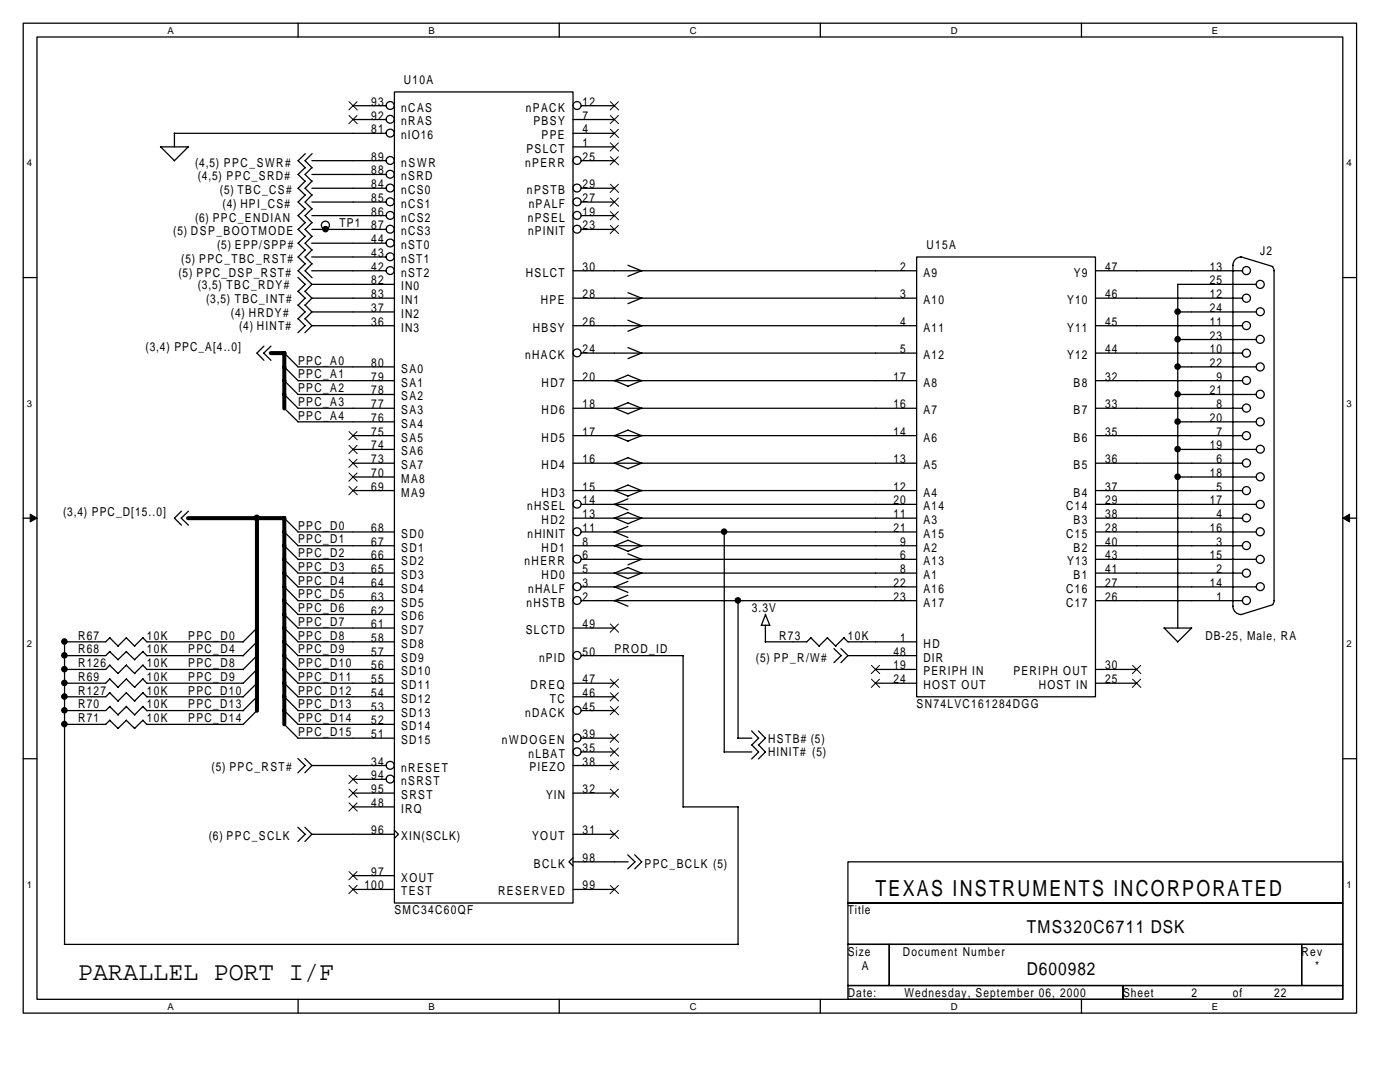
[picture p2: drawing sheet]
<svg xmlns="http://www.w3.org/2000/svg" width="279mm" height="216mm" viewBox="0 0 279 216" stroke-linecap="round" stroke-linejoin="round" font-family="sans-serif">
<path d="M4.6 4.6h266.1v197.6h-266.1zM7.4 7.4h260.6v192h-260.6z" fill="none" stroke="#000" stroke-width=".25"/>
<g fill="#fff">
<path d="M33.4 4.9h1.3v2.2h-1.3z"/>
<path d="M33.4 199.7h1.3v2.2h-1.3z"/>
</g>
<path d="M59.5 4.6v2.8M59.5 199.4v2.8" fill="none" stroke="#000" stroke-width=".25"/>
<g fill="#fff">
<path d="M85.5 4.9h1.3v2.2h-1.3z"/>
<path d="M85.5 199.7h1.3v2.2h-1.3z"/>
</g>
<path d="M111.6 4.6v2.8M111.6 199.4v2.8" fill="none" stroke="#000" stroke-width=".25"/>
<g fill="#fff">
<path d="M137.6 4.9h1.4v2.2h-1.4z"/>
<path d="M137.6 199.7h1.4v2.2h-1.4z"/>
</g>
<path d="M163.7 4.6v2.8M163.7 199.4v2.8" fill="none" stroke="#000" stroke-width=".25"/>
<g fill="#fff">
<path d="M189.8 4.9h1.3v2.2h-1.3z"/>
<path d="M189.8 199.7h1.3v2.2h-1.3z"/>
</g>
<path d="M215.8 4.6v2.8M215.8 199.4v2.8" fill="none" stroke="#000" stroke-width=".25"/>
<g fill="#fff">
<path d="M241.9 4.9h1.3v2.2h-1.3z"/>
<path d="M241.9 199.7h1.3v2.2h-1.3z"/>
<path d="M5.3 31.4h1.1v2.2h-1.1z"/>
<path d="M268.7 31.4h1.1v2.2h-1.1z"/>
<path d="M5.3 79.4h1.1v2.2h-1.1z"/>
<path d="M268.7 79.4h1.1v2.2h-1.1z"/>
</g>
<path d="M4.6 55.4h2.8M268 55.4h2.7" fill="none" stroke="#000" stroke-width=".25"/>
<g fill="#fff">
<path d="M5.3 127.4h1.1v2.2h-1.1z"/>
<path d="M268.7 127.4h1.1v2.2h-1.1z"/>
</g>
<path d="M4.6 103.4h2.8M268 103.4h2.7" fill="none" stroke="#000" stroke-width=".25"/>
<g fill="#000" stroke="#000" stroke-width=".2">
<path d="M6 102.6l1.4 .8-1.4 .8z" fill-rule="evenodd"/>
<path d="M268 103.4l1.3-.8v1.6z" fill-rule="evenodd"/>
</g>
<g fill="#fff">
<path d="M5.3 175.4h1.1v2.2h-1.1z"/>
<path d="M268.7 175.4h1.1v2.2h-1.1z"/>
</g>
<g fill="none" stroke="#000" stroke-width=".25">
<path d="M78.7 18.3h35.7v161.9h-35.7zM32 29.3l2.8 2.8M32.1 29.3h5.5M34.8 26.6h42.3M34.8 26.6v2.7M37.6 29.3l-2.8 2.8M60.9 30.7l-1.4 1.4 1.4 1.4M60.9 33.4l-1.4 1.4 1.4 1.4M60.9 38.9l-1.4 1.4 1.4 1.4M60.9 36.1l-1.4 1.5 1.4 1.4M62.2 32.1h14.9M62.2 34.8h14.9"/>
<path d="M62.2 37.6h14.9M62.3 30.7l-1.4 1.4 1.4 1.4M62.3 33.4l-1.4 1.4 1.4 1.4M62.3 38.9l-1.4 1.4 1.4 1.4M62.3 36.1l-1.4 1.5 1.4 1.4M70.5 21.1h6.6M70.5 23.8h6.6M114.4 29.3h8.2M114.4 23.8h8.2M114.4 26.6h8.2M116 21.1h6.6M116 32.1h6.6"/>
<path d="M116 37.6h6.6M59.5 58.1l1.4 1.4-1.4 1.4M59.5 55.3l1.4 1.4-1.4 1.5M60.8 58.1l1.4 1.4M60.8 55.3l1.4 1.4M60.9 47.1l-1.4 1.4 1.4 1.4M60.9 49.8l-1.4 1.5 1.4 1.4M60.9 52.6l-1.4 1.4 1.4 1.4M60.9 41.6l-1.4 1.4 1.4 1.5M60.9 44.4l-1.4 1.4 1.4 1.4M62.2 54h14.9M62.2 48.5h14.9"/>
<path d="M62.2 51.3h14.9M62.2 59.5l-1.4 1.4M62.2 56.7l-1.4 1.5M62.2 56.7h16.5M62.2 59.5h16.5M62.2 40.3h14.9M62.2 43h14.9M62.2 45.8h14.9M62.3 47.1l-1.4 1.4 1.4 1.4M62.3 49.8l-1.4 1.5 1.4 1.4M62.3 52.6l-1.4 1.4 1.4 1.4M62.3 41.6l-1.4 1.4 1.4 1.5"/>
<path d="M62.3 44.4l-1.4 1.4 1.4 1.4M65 45.8h.1M114.4 54h68.5M114.4 59.5h68.5M116 40.3h6.6M116 43h6.6M116 45.8h6.6M125.3 52.9l2.8 1.2M125.3 58.4l2.8 1.1M128.1 54l-2.8 1.1M128.1 59.5l-2.8 1.1M182.9 51.3h35.7v87.7h-35.7z"/>
<path d="M218.6 54h29.4M218.6 59.5h29.4M235 56.7h15.7M235 56.7v68.7M247.6 51.2l6.4 2M247.7 51.3a1.64 1.64 0 0 0-1.6 1.6v68.1M253.9 53.3l.4 .7M254.3 54v65.9l-.3 .7M52.7 69.1l-1.4 1.4 1.4 1.4M54.1 69.1l-1.5 1.4 1.5 1.4M56.7 70.4l2.8 2.8h19.2M56.7 73.2l2.8 2.8h19.2"/>
<path d="M56.7 75.9l2.8 2.8h19.2M56.7 78.7l2.8 2.8h19.2M59.5 60.8l1.4 1.4-1.4 1.4M59.5 63.6l1.4 1.4-1.4 1.4M60.8 60.8l1.4 1.4M60.8 63.6l1.4 1.4M62.2 62.2l-1.4 1.4M62.2 65l-1.4 1.4M62.2 62.2h16.5M62.2 65h16.5M114.4 65h68.5M114.4 76h68.5"/>
<path d="M116 70.5h66.9M122.6 76l2.7-1.1 2.8 1.1M122.6 75.9l2.7 1.2 2.8-1.2M125.3 63.9l2.8 1.1M125.3 69.4l2.8 1.1M128.1 65l-2.8 1.1M128.1 70.4l-2.8 1.2M218.6 65h29.4M218.6 70.5h29.4M218.6 76h29.4M235 62.2h15.7M235 67.7h15.7"/>
<path d="M235 73.2h15.7M235 78.7h15.7M56.7 81.4l2.8 2.8h19.2M70.5 86.9h8.2M70.5 89.7h8.2M70.5 92.4h8.2M70.5 95.2h8.2M70.5 97.9h8.2M114.4 81.5h68.5M114.4 86.9h68.5M114.4 92.4h68.5M114.4 97.9h68.5"/>
<path d="M122.6 81.5l2.7-1.1 2.8 1.1M122.6 81.4l2.7 1.2 2.8-1.2M122.6 87l2.7-1.2 2.8 1.2M122.6 86.9l2.7 1.1 2.8-1.1M122.6 92.5l2.7-1.2 2.8 1.2M122.6 92.4l2.7 1.1 2.8-1.1M122.6 97.9l2.7-1.1 2.8 1.1M122.6 97.8l2.7 1.2 2.8-1.2M125.3 99.5l-2.7 1.2M218.6 81.5h29.4M218.6 86.9h29.4M218.6 92.4h29.4"/>
<path d="M218.6 97.9h29.4M235 84.2h15.7M235 89.7h15.7M235 95.2h15.7M36.2 102l-1.4 1.4 1.4 1.4M37.6 102l-1.4 1.4 1.4 1.4M56.7 103.3l2.8 2.8h19.2M56.7 106.1l2.8 2.8h19.2M56.7 108.9l2.8 2.7h19.2M56.7 111.6l2.8 2.8h19.2M56.7 114.3l2.8 2.8h19.2M56.7 117.1l2.8 2.8h19.2"/>
<path d="M56.7 119.8l2.8 2.8h19.2M114.4 103.4h68.5M114.4 108.9h68.5M114.4 114.4h68.5M116 100.6h66.9M116 106.1h66.9M116 111.6h66.9M116 117.1h66.9M116 119.9h66.9M122.6 103.4l2.7-1.1 2.8 1.1M122.6 103.3l2.7 1.2 2.8-1.2M122.6 108.9l2.7-1.1 2.8 1.1"/>
<path d="M122.6 108.9l2.7 1.1 2.8-1.1M122.6 114.4l2.7-1.1 2.8 1.1M122.6 114.3l2.7 1.2 2.8-1.2M122.6 100.6l2.7 1.1M122.6 106.1l2.7 1.1M122.6 117.1l2.7 1.1M122.6 119.8l2.7 1.2M125.3 105l-2.7 1.2M125.3 110.5l2.8 1.1M125.3 116l-2.7 1.2M125.3 118.8l-2.7 1.1M128.1 111.6l-2.8 1.1"/>
<path d="M144.5 106.1v44M147.3 119.9v27.4M218.6 100.6h32.1M218.6 103.4h29.4M218.6 106.1h32.1M218.6 108.9h29.4M218.6 111.6h32.1M218.6 114.4h29.4M218.6 117.1h32.1M218.6 119.9h29.4M12.9 128v60.4M21.9 132.7l1.7 1.7"/>
<path d="M21.9 127.3l1.7 1.7M21.9 135.5l1.7 1.7M21.9 130l1.7 1.7M21.9 138.2l1.7 1.7M21.9 132.7l-.8 .9h-8.3M21.9 127.2l-.8 .9h-8.2M21.9 135.4l-.8 .9h-8.3M21.9 130l-.8 .8h-8.3M21.9 138.2l-.8 .8h-8.3M25.2 132.7l1.7 1.7M25.2 127.3l1.7 1.7M25.2 135.5l1.7 1.7"/>
<path d="M25.2 130l1.7 1.7M25.2 138.2l1.7 1.7M25.2 132.7l-1.6 1.7M25.2 127.2l-1.6 1.7M25.2 135.4l-1.6 1.7M25.2 130l-1.6 1.6M25.2 138.2l-1.6 1.7M28.5 132.7l.9 .9M28.5 127.3l.9 .8M28.5 135.5l.9 .9M28.5 130l.9 .9M28.5 138.2l.9 .9"/>
<path d="M28.5 132.7l-1.6 1.7M28.5 127.2l-1.6 1.7M28.5 135.4l-1.6 1.7M28.5 130l-1.6 1.6M28.5 138.2l-1.6 1.7M29.3 133.6h19.3M29.3 128.1h19.3M29.3 136.3h19.3M29.3 130.8h19.3M29.3 139h19.3M51.3 133.6l-2.8 2.8M51.3 128.1l-2.8 2.8"/>
<path d="M51.3 125.3l-2.8 2.8M51.3 139l-2.8 2.8M51.3 130.8l-2.8 2.8M51.3 136.3l-2.8 2.8M56.7 122.6l2.8 2.7h19.2M56.7 130.8l2.8 2.8h19.2M56.7 125.3l2.8 2.8h19.2M56.7 139l2.8 2.8h19.2M56.7 133.5l2.8 2.8h19.2M56.7 128l2.8 2.8h19.2M56.7 136.3l2.8 2.7h19.2M114.4 125.3h8.2"/>
<path d="M114.4 136.3h8.2M114.4 139h8.2M116 130.8h20.4M136.3 130.8v30.3M152.8 124.8v3.3M153.6 124.8h-1.7l.9-2.2 .8 2.2M161.8 127.3l1.7 1.7M161.9 127.2l-.9 .9h-8.3M165.1 127.3l1.7 1.7M165.2 127.2l-1.7 1.7M166.4 129.4l1.5 1.4-1.5 1.4M167.8 129.4l1.4 1.4"/>
<path d="M168.4 127.3l.9 .8M168.5 127.2l-1.7 1.7M169.2 130.8l-1.4 1.4M169.2 128.1h13.7M169.2 130.8h13.7M174.7 133.6h8.2M174.7 136.3h8.2M218.6 133.6h8.2M218.6 136.3h8.2M232.3 125.3l2.7 2.8M232.3 125.3h5.5M237.8 125.3l-2.8 2.8"/>
<path d="M246.1 121a1.64 1.64 0 0 0 1.6 1.6M254 120.7l-6.4 2M4.6 151.4h2.8M21.9 141l1.7 1.7M21.9 143.7l1.7 1.7M21.9 140.9l-.8 .9h-8.3M21.9 143.7l-.8 .8h-8.3M25.2 141l1.7 1.7M25.2 143.7l1.7 1.7M25.2 140.9l-1.6 1.7M25.2 143.7l-1.6 1.6M28.5 141l.9 .8"/>
<path d="M28.5 143.7l.9 .9M28.5 140.9l-1.6 1.7M28.5 143.7l-1.6 1.6M29.3 141.8h19.3M29.3 144.5h19.3M51.3 141.8l-2.8 2.8M56.7 141.7l2.8 2.8h19.2M56.7 144.5l2.8 2.8h19.2M59.5 151.4l1.4 1.4-1.4 1.4M60.8 151.4l1.4 1.4-1.4 1.4M62.2 152.8h14.9M70.5 155.5h6.6"/>
<path d="M70.5 158.3h8.2M114.4 158.3h8.2M114.4 152.8h8.2M116 141.8h6.6M116 147.3h6.6M116 150h6.6M144.5 150h5.5M147.2 147.3h2.8M150 148.6l1.4 1.4-1.4 1.4M150 145.9l1.4 1.4-1.4 1.4M151.4 145.9l1.4 1.4-1.4 1.4M151.4 148.6l1.4 1.4-1.4 1.4"/>
<path d="M268 151.4h2.7M59.5 165.1l1.4 1.4-1.4 1.4M60.8 165.1l1.4 1.4-1.4 1.4M62.2 166.5h16.5M70.5 161h8.2M70.5 174.7h8.2M70.5 177.5h8.2M78.7 165.7l.8 .8-.8 .8M114.4 171.2l-.8 .8 .8 .8M114.4 166.5h8.2M114.4 172h11M114.4 177.5h8.2"/>
<path d="M125.3 170.6l1.4 1.4-1.4 1.4M126.7 170.6l1.4 1.4-1.4 1.4M136.3 161h11M147.3 161v27.5M169.2 172h98.8v8.2h-98.8zM12.8 188.4h134.5M169.2 188.4h8.3v8.3h-8.3zM169.2 196.7h54.9v2.7h-54.9zM169.2 180.2h98.8v8.2h-98.8zM177.5 188.4h82.3v8.3h-82.3zM224.1 196.7h43.9v2.7h-43.9zM259.8 188.4h8.2v8.3h-8.2z"/>
<circle cx="77.9" cy="34.8" r=".8"/>
<circle cx="77.9" cy="21.1" r=".8"/>
<circle cx="77.9" cy="32" r=".8"/>
<circle cx="77.9" cy="26.6" r=".8"/>
<circle cx="77.9" cy="37.5" r=".8"/>
<circle cx="77.9" cy="23.8" r=".8"/>
<circle cx="115.2" cy="37.5" r=".8"/>
<circle cx="115.2" cy="21.1" r=".8"/>
<circle cx="115.2" cy="32" r=".8"/>
<circle cx="64.9" cy="44.9" r=".8"/>
<circle cx="77.9" cy="45.7" r=".8"/>
<circle cx="77.9" cy="48.5" r=".8"/>
<circle cx="77.9" cy="51.2" r=".8"/>
<circle cx="77.9" cy="40.3" r=".8"/>
<circle cx="77.9" cy="43" r=".8"/>
<circle cx="77.9" cy="54" r=".8"/>
<circle cx="115.2" cy="45.7" r=".8"/>
<circle cx="115.2" cy="40.3" r=".8"/>
<circle cx="115.2" cy="43" r=".8"/>
<circle cx="248.8" cy="59.5" r=".8"/>
<circle cx="248.8" cy="54" r=".8"/>
<circle cx="251.5" cy="56.7" r=".8"/>
<circle cx="115.2" cy="70.4" r=".8"/>
<circle cx="248.8" cy="65" r=".8"/>
<circle cx="248.8" cy="70.5" r=".8"/>
<circle cx="248.8" cy="75.9" r=".8"/>
<circle cx="251.5" cy="73.2" r=".8"/>
<circle cx="251.5" cy="67.7" r=".8"/>
<circle cx="251.5" cy="78.7" r=".8"/>
<circle cx="251.5" cy="62.2" r=".8"/>
<circle cx="248.8" cy="81.4" r=".8"/>
<circle cx="248.8" cy="97.9" r=".8"/>
<circle cx="248.8" cy="86.9" r=".8"/>
<circle cx="248.8" cy="92.4" r=".8"/>
<circle cx="251.5" cy="84.2" r=".8"/>
<circle cx="251.5" cy="95.1" r=".8"/>
<circle cx="251.5" cy="89.6" r=".8"/>
<circle cx="115.2" cy="100.6" r=".8"/>
<circle cx="115.2" cy="117.1" r=".8"/>
<circle cx="115.2" cy="111.6" r=".8"/>
<circle cx="115.2" cy="106.1" r=".8"/>
<circle cx="115.2" cy="119.8" r=".8"/>
<circle cx="248.8" cy="114.4" r=".8"/>
<circle cx="248.8" cy="119.8" r=".8"/>
<circle cx="248.8" cy="108.9" r=".8"/>
<circle cx="248.8" cy="103.4" r=".8"/>
<circle cx="251.5" cy="111.6" r=".8"/>
<circle cx="251.5" cy="100.6" r=".8"/>
<circle cx="251.5" cy="106.1" r=".8"/>
<circle cx="251.5" cy="117.1" r=".8"/>
<circle cx="115.2" cy="130.8" r=".8"/>
<circle cx="77.9" cy="155.5" r=".8"/>
<circle cx="77.9" cy="152.7" r=".8"/>
<circle cx="115.2" cy="147.3" r=".8"/>
<circle cx="115.2" cy="141.8" r=".8"/>
<circle cx="115.2" cy="150" r=".8"/>
</g>
<g fill="none" stroke="#000" stroke-width=".2">
<path d="M69.7 20.3l1.6 1.6M69.7 23l1.6 1.7M71.3 20.3l-1.7 1.6M71.3 23l-1.7 1.7M121.8 20.3l1.7 1.6M121.8 23l1.7 1.7M121.8 25.8l1.7 1.6M121.8 28.5l1.7 1.7M121.8 31.3l1.7 1.6M121.8 36.8l1.7 1.6M121.8 39.5l1.7 1.7M123.4 20.3l-1.6 1.6"/>
<path d="M123.4 23l-1.6 1.7M123.4 25.8l-1.6 1.6M123.4 28.5l-1.6 1.7M123.4 31.3l-1.6 1.6M123.4 36.8l-1.6 1.6M123.4 39.5l-1.6 1.7M121.8 42.2l1.7 1.7M121.8 45l1.7 1.6M123.4 42.2l-1.6 1.7M123.4 45l-1.6 1.6M69.7 86.1l1.6 1.7M69.7 88.9l1.6 1.6"/>
<path d="M69.7 91.6l1.6 1.7M69.7 94.4l1.6 1.6M69.7 97.1l1.6 1.6M71.3 86.1l-1.7 1.7M71.3 88.9l-1.7 1.6M71.3 91.6l-1.7 1.7M71.3 94.4l-1.7 1.6M71.3 97.1l-1.7 1.6M121.8 124.5l1.7 1.7M121.8 135.5l1.7 1.7M121.8 138.2l1.7 1.7M123.4 124.5l-1.6 1.7"/>
<path d="M123.4 135.5l-1.6 1.7M123.4 138.2l-1.6 1.7M173.9 132.8l1.7 1.6M173.9 135.5l1.7 1.7M175.5 132.8l-1.6 1.6M175.5 135.5l-1.6 1.7M226 132.8l1.7 1.6M226 135.5l1.7 1.7M227.6 132.8l-1.6 1.6M227.6 135.5l-1.6 1.7M69.7 154.7l1.6 1.7M69.7 157.5l1.6 1.6"/>
<path d="M71.3 154.7l-1.7 1.7M71.3 157.5l-1.7 1.6M121.8 141l1.7 1.6M121.8 146.5l1.7 1.6M121.8 149.2l1.7 1.7M121.8 151.9l1.7 1.7M121.8 157.5l1.7 1.6M123.4 141l-1.6 1.6M123.4 146.5l-1.6 1.6M123.4 149.2l-1.6 1.7M123.4 151.9l-1.6 1.7M123.4 157.5l-1.6 1.6"/>
<path d="M69.7 160.2l1.6 1.7M69.7 173.9l1.6 1.7M69.7 176.7l1.6 1.6M71.3 160.2l-1.7 1.7M71.3 173.9l-1.7 1.7M71.3 176.7l-1.7 1.6M121.8 176.7l1.7 1.6M121.8 165.7l1.7 1.6M123.4 176.7l-1.6 1.6M123.4 165.7l-1.6 1.6"/>
</g>
<path d="M54 70.5h2.8M56.7 70.5v11M37.5 103.4h19.2M51.3 103.4v38.4M56.7 103.3v41.2" fill="none" stroke="#000" stroke-width=".8"/>
<g fill="#000" stroke="#000" stroke-width=".25">
<circle cx="65" cy="45.7" r=".53"/>
<circle cx="235" cy="73.2" r=".53"/>
<circle cx="235" cy="62.2" r=".53"/>
<circle cx="235" cy="78.7" r=".53"/>
<circle cx="235" cy="67.7" r=".53"/>
<circle cx="235" cy="84.1" r=".53"/>
<circle cx="235" cy="89.6" r=".53"/>
<circle cx="235" cy="95.1" r=".53"/>
<circle cx="51.2" cy="103.3" r=".53"/>
<circle cx="144.5" cy="106.1" r=".53"/>
<circle cx="147.3" cy="119.8" r=".53"/>
<circle cx="12.8" cy="133.5" r=".53"/>
<circle cx="12.8" cy="139" r=".53"/>
<circle cx="12.8" cy="128" r=".53"/>
<circle cx="12.8" cy="130.8" r=".53"/>
<circle cx="12.8" cy="136.3" r=".53"/>
<circle cx="12.8" cy="144.5" r=".53"/>
<circle cx="12.8" cy="141.7" r=".53"/>
</g>
<text font-size="5.2" x="15.6" y="195.5">PARALLEL PORT I/F</text>
<text font-size="4.4" x="174.7" y="178.8">TEXAS INSTRUMENTS INCORPORATED</text>
<g font-size="3.6">
<text x="204.9" y="186.3">TMS320C6711 DSK</text>
<text x="204.9" y="194.5">D600982</text>
</g>
<g font-size="2.5">
<text x="80.6" y="16.8">U10A</text>
<text x="74.1" y="21.1">93</text>
<text x="74.1" y="23.9">92</text>
<text x="80.1" y="22.3">nCAS</text>
<text x="104.9" y="22.3">nPACK</text>
<text x="116.3" y="21.1">12</text>
<text x="116.3" y="23.9">7</text>
<text x="74.1" y="26.6">81</text>
<text x="80.1" y="25">nRAS</text>
<text x="80.1" y="27.8">nIO16</text>
<text x="106.4" y="25">PBSY</text>
<text x="108" y="27.8">PPE</text>
<text x="116.3" y="26.6">4</text>
<text x="116.3" y="29.3">1</text>
<text x="38.9" y="33.3">(4,5) PPC_SWR#</text>
<text x="74.1" y="32.1">89</text>
<text x="74.1" y="34.8">88</text>
<text x="80.1" y="33.3">nSWR</text>
<text x="104.8" y="33.3">nPERR</text>
<text x="105" y="30.5">PSLCT</text>
<text x="116.3" y="32.1">25</text>
<text x="39.5" y="36">(4,5) PPC_SRD#</text>
<text x="43.9" y="38.8">(5) TBC_CS#</text>
<text x="44.4" y="41.5">(4) HPI_CS#</text>
<text x="74.1" y="37.6">84</text>
<text x="74.1" y="40.3">85</text>
<text x="80.1" y="36">nSRD</text>
<text x="80.1" y="38.8">nCS0</text>
<text x="80.1" y="41.5">nCS1</text>
<text x="105.2" y="38.8">nPSTB</text>
<text x="105.5" y="41.5">nPALF</text>
<text x="116.3" y="37.6">29</text>
<text x="116.3" y="40.3">27</text>
<text x="34.6" y="47">(5) DSP_BOOTMODE</text>
<text x="38.9" y="44.2">(6) PPC_ENDIAN</text>
<text x="67.7" y="45.3">TP1</text>
<text x="74.1" y="43">86</text>
<text x="74.1" y="45.8">87</text>
<text x="80.1" y="44.2">nCS2</text>
<text x="80.1" y="47">nCS3</text>
<text x="105.3" y="44.2">nPSEL</text>
<text x="105.4" y="47">nPINIT</text>
<text x="116.3" y="43">19</text>
<text x="116.3" y="45.8">23</text>
<text x="36.2" y="52.5">(5) PPC_TBC_RST#</text>
<text x="43.3" y="49.7">(5) EPP/SPP#</text>
<text x="74.1" y="48.5">44</text>
<text x="74.1" y="51.3">43</text>
<text x="80.1" y="49.7">nST0</text>
<text x="80.1" y="52.5">nST1</text>
<text x="184.9" y="49.7">U15A</text>
<text x="251.5" y="50.8">J2</text>
<text x="35.6" y="55.2">(5) PPC_DSP_RST#</text>
<text x="39.5" y="57.7">(3,5) TBC_RDY#</text>
<text x="74.1" y="54">42</text>
<text x="74.1" y="56.7">82</text>
<text x="74.1" y="59.5">83</text>
<text x="80.1" y="55.2">nST2</text>
<text x="80.1" y="57.9">IN0</text>
<text x="104.9" y="55.2">HSLCT</text>
<text x="116.3" y="54">30</text>
<text x="116.3" y="59.5">28</text>
<text x="179.7" y="59.5">3</text>
<text x="179.7" y="54">2</text>
<text x="184.3" y="55.2">A9</text>
<text x="214.3" y="55.2">Y9</text>
<text x="220.5" y="54">47</text>
<text x="220.5" y="59.5">46</text>
<text x="241.4" y="54">13</text>
<text x="241.4" y="56.7">25</text>
<text x="241.4" y="59.5">12</text>
<text x="41.1" y="60.4">(3,5) TBC_INT#</text>
<text x="46.1" y="63.2">(4) HRDY#</text>
<text x="47.7" y="65.9">(4) HINT#</text>
<text x="74.1" y="62.2">37</text>
<text x="74.1" y="65">36</text>
<text x="80.1" y="60.7">IN1</text>
<text x="80.1" y="63.4">IN2</text>
<text x="107.9" y="60.7">HPE</text>
<text x="116.3" y="65">26</text>
<text x="179.7" y="65">4</text>
<text x="184.3" y="60.7">A10</text>
<text x="213" y="60.7">Y10</text>
<text x="220.5" y="65">45</text>
<text x="241.4" y="62.2">24</text>
<text x="241.4" y="65">11</text>
<text x="29.1" y="70">(3,4) PPC_A[4..0]</text>
<text x="80.1" y="66.2">IN3</text>
<text x="104.8" y="71.6">nHACK</text>
<text x="106.3" y="66.2">HBSY</text>
<text x="116.3" y="70.5">24</text>
<text x="179.7" y="70.5">5</text>
<text x="184.3" y="71.6">A12</text>
<text x="184.3" y="66.2">A11</text>
<text x="213" y="66.2">Y11</text>
<text x="213" y="71.6">Y12</text>
<text x="220.5" y="70.5">44</text>
<text x="241.4" y="67.8">23</text>
<text x="241.4" y="70.5">10</text>
<text x="59.5" y="72.7">PPC_A0</text>
<text x="59.5" y="75.5">PPC_A1</text>
<text x="74.1" y="73.2">80</text>
<text x="74.1" y="76">79</text>
<text x="80.1" y="74.4">SA0</text>
<text x="80.1" y="77.2">SA1</text>
<text x="108.1" y="77.2">HD7</text>
<text x="116.3" y="76">20</text>
<text x="178.3" y="76">17</text>
<text x="184.3" y="77.2">A8</text>
<text x="214.3" y="77.2">B8</text>
<text x="220.5" y="76">32</text>
<text x="241.4" y="73.2">22</text>
<text x="242.8" y="76">9</text>
<text x="59.5" y="81">PPC_A3</text>
<text x="59.5" y="78.3">PPC_A2</text>
<text x="59.5" y="83.8">PPC_A4</text>
<text x="74.1" y="78.7">78</text>
<text x="74.1" y="81.5">77</text>
<text x="80.1" y="79.9">SA2</text>
<text x="80.1" y="82.7">SA3</text>
<text x="108.1" y="82.7">HD6</text>
<text x="116.3" y="81.5">18</text>
<text x="178.3" y="81.5">16</text>
<text x="184.3" y="82.7">A7</text>
<text x="214.3" y="82.7">B7</text>
<text x="220.5" y="81.5">33</text>
<text x="241.4" y="78.7">21</text>
<text x="242.8" y="81.5">8</text>
<text x="74.1" y="84.2">76</text>
<text x="74.1" y="86.9">75</text>
<text x="74.1" y="89.7">74</text>
<text x="80.1" y="85.4">SA4</text>
<text x="80.1" y="88.1">SA5</text>
<text x="108.1" y="88.1">HD5</text>
<text x="116.3" y="86.9">17</text>
<text x="178.3" y="86.9">14</text>
<text x="184.3" y="88.1">A6</text>
<text x="214.3" y="88.1">B6</text>
<text x="220.5" y="86.9">35</text>
<text x="241.4" y="84.2">20</text>
<text x="241.4" y="89.7">19</text>
<text x="242.8" y="86.9">7</text>
<text x="74.1" y="92.4">73</text>
<text x="74.1" y="95.2">70</text>
<text x="80.1" y="90.9">SA6</text>
<text x="80.1" y="93.6">SA7</text>
<text x="108.1" y="93.6">HD4</text>
<text x="116.3" y="92.4">16</text>
<text x="178.3" y="92.4">13</text>
<text x="184.3" y="93.6">A5</text>
<text x="214.3" y="93.6">B5</text>
<text x="220.5" y="92.4">36</text>
<text x="241.4" y="95.2">18</text>
<text x="242.8" y="92.4">6</text>
<text x="74.1" y="97.9">69</text>
<text x="80.1" y="96.4">MA8</text>
<text x="80.1" y="99.1">MA9</text>
<text x="105.2" y="101.8">nHSEL</text>
<text x="108.1" y="99.1">HD3</text>
<text x="116.3" y="97.9">15</text>
<text x="116.3" y="100.6">14</text>
<text x="178.3" y="97.9">12</text>
<text x="178.3" y="100.6">20</text>
<text x="184.3" y="99.1">A4</text>
<text x="184.3" y="101.8">A14</text>
<text x="212.8" y="101.8">C14</text>
<text x="214.3" y="99.1">B4</text>
<text x="220.5" y="97.9">37</text>
<text x="220.5" y="100.6">29</text>
<text x="241.4" y="100.6">17</text>
<text x="242.8" y="97.9">5</text>
<text x="12.6" y="102.9">(3,4) PPC_D[15..0]</text>
<text x="59.5" y="105.7">PPC_D0</text>
<text x="74.1" y="106.1">68</text>
<text x="80.1" y="107.3">SD0</text>
<text x="105.3" y="107.3">nHINIT</text>
<text x="108.1" y="104.6">HD2</text>
<text x="116.3" y="103.4">13</text>
<text x="116.3" y="106.1">11</text>
<text x="178.3" y="103.4">11</text>
<text x="178.3" y="106.1">21</text>
<text x="184.3" y="104.6">A3</text>
<text x="184.3" y="107.3">A15</text>
<text x="212.8" y="107.3">C15</text>
<text x="214.3" y="104.6">B3</text>
<text x="220.5" y="103.4">38</text>
<text x="220.5" y="106.1">28</text>
<text x="241.4" y="106.1">16</text>
<text x="242.8" y="103.4">4</text>
<text x="59.5" y="111.2">PPC_D2</text>
<text x="59.5" y="108.4">PPC_D1</text>
<text x="59.5" y="113.9">PPC_D3</text>
<text x="74.1" y="108.9">67</text>
<text x="74.1" y="111.6">66</text>
<text x="80.1" y="110.1">SD1</text>
<text x="80.1" y="112.8">SD2</text>
<text x="104.7" y="112.8">nHERR</text>
<text x="108.1" y="110.1">HD1</text>
<text x="116.3" y="108.9">8</text>
<text x="116.3" y="111.6">6</text>
<text x="179.7" y="108.9">9</text>
<text x="179.7" y="111.6">6</text>
<text x="184.3" y="110.1">A2</text>
<text x="184.3" y="112.8">A13</text>
<text x="213" y="112.8">Y13</text>
<text x="214.3" y="110.1">B2</text>
<text x="220.5" y="108.9">40</text>
<text x="220.5" y="111.6">43</text>
<text x="241.4" y="111.6">15</text>
<text x="242.8" y="108.9">3</text>
<text x="59.5" y="119.4">PPC_D5</text>
<text x="59.5" y="116.6">PPC_D4</text>
<text x="74.1" y="114.4">65</text>
<text x="74.1" y="117.1">64</text>
<text x="74.1" y="119.9">63</text>
<text x="80.1" y="115.5">SD3</text>
<text x="80.1" y="118.3">SD4</text>
<text x="105.4" y="118.3">nHALF</text>
<text x="108.1" y="115.5">HD0</text>
<text x="116.3" y="114.4">5</text>
<text x="116.3" y="117.1">3</text>
<text x="116.3" y="119.9">2</text>
<text x="178.3" y="117.1">22</text>
<text x="178.3" y="119.9">23</text>
<text x="179.7" y="114.4">8</text>
<text x="184.3" y="115.5">A1</text>
<text x="184.3" y="118.3">A16</text>
<text x="212.8" y="118.3">C16</text>
<text x="214.3" y="115.5">B1</text>
<text x="220.5" y="114.4">41</text>
<text x="220.5" y="117.1">27</text>
<text x="220.5" y="119.9">26</text>
<text x="241.4" y="117.1">14</text>
<text x="242.8" y="114.4">2</text>
<text x="242.8" y="119.9">1</text>
<text x="59.5" y="122.2">PPC_D6</text>
<text x="59.5" y="124.9">PPC_D7</text>
<text x="74.1" y="122.6">62</text>
<text x="74.1" y="125.3">61</text>
<text x="80.1" y="121.1">SD5</text>
<text x="80.1" y="123.8">SD6</text>
<text x="105" y="121.1">nHSTB</text>
<text x="116.3" y="125.3">49</text>
<text x="150" y="122.2">3.3V</text>
<text x="184.3" y="121.1">A17</text>
<text x="212.8" y="121.1">C17</text>
<text x="15.6" y="127.6">R67</text>
<text x="15.6" y="130.4">R68</text>
<text x="29.3" y="127.6">10K</text>
<text x="29.3" y="130.4">10K</text>
<text x="37.6" y="130.4">PPC_D4</text>
<text x="37.6" y="127.6">PPC_D0</text>
<text x="59.5" y="130.4">PPC_D9</text>
<text x="59.5" y="127.6">PPC_D8</text>
<text x="74.1" y="128.1">58</text>
<text x="74.1" y="130.8">57</text>
<text x="80.1" y="126.5">SD7</text>
<text x="80.1" y="129.3">SD8</text>
<text x="104.9" y="126.5">SLCTD</text>
<text x="116.3" y="130.8">50</text>
<text x="122.6" y="130.4">PROD_ID</text>
<text x="155.5" y="127.6">R73</text>
<text x="169.2" y="127.6">10K</text>
<text x="178.3" y="130.8">48</text>
<text x="179.7" y="128.1">1</text>
<text x="184.3" y="129.3">HD</text>
<text x="240.6" y="127.6">DB-25, Male, RA</text>
<text x="15.6" y="133.1">R126</text>
<text x="15.6" y="135.9">R69</text>
<text x="29.3" y="135.9">10K</text>
<text x="29.3" y="133.1">10K</text>
<text x="37.6" y="135.9">PPC_D9</text>
<text x="37.6" y="133.1">PPC_D8</text>
<text x="59.5" y="135.9">PPC_D11</text>
<text x="59.5" y="133.1">PPC_D10</text>
<text x="74.1" y="133.6">56</text>
<text x="74.1" y="136.3">55</text>
<text x="80.1" y="132">SD9</text>
<text x="80.1" y="134.8">SD10</text>
<text x="80.1" y="137.5">SD11</text>
<text x="105.9" y="137.5">DREQ</text>
<text x="107.6" y="132">nPID</text>
<text x="116.3" y="136.3">47</text>
<text x="150.8" y="132">(5) PP_R/W#</text>
<text x="178.3" y="133.6">19</text>
<text x="178.3" y="136.3">24</text>
<text x="184.3" y="132">DIR</text>
<text x="184.3" y="134.8">PERIPH IN</text>
<text x="184.3" y="137.5">HOST OUT</text>
<text x="202.2" y="134.8">PERIPH OUT</text>
<text x="207.3" y="137.5">HOST IN</text>
<text x="220.5" y="133.6">30</text>
<text x="220.5" y="136.3">25</text>
<text x="15.6" y="141.3">R70</text>
<text x="15.6" y="138.6">R127</text>
<text x="29.3" y="141.3">10K</text>
<text x="29.3" y="138.6">10K</text>
<text x="37.6" y="141.3">PPC_D13</text>
<text x="37.6" y="138.6">PPC_D10</text>
<text x="59.5" y="138.6">PPC_D12</text>
<text x="59.5" y="141.3">PPC_D13</text>
<text x="74.1" y="139">54</text>
<text x="74.1" y="141.8">53</text>
<text x="80.1" y="140.2">SD12</text>
<text x="80.1" y="143">SD13</text>
<text x="104.8" y="143">nDACK</text>
<text x="109.7" y="140.2">TC</text>
<text x="116.3" y="139">46</text>
<text x="116.3" y="141.8">45</text>
<text x="182.9" y="141.3">SN74LVC161284DGG</text>
<text x="15.6" y="144.1">R71</text>
<text x="29.3" y="144.1">10K</text>
<text x="37.6" y="144.1">PPC_D14</text>
<text x="59.5" y="144.1">PPC_D14</text>
<text x="59.5" y="146.8">PPC_D15</text>
<text x="74.1" y="144.5">52</text>
<text x="74.1" y="147.3">51</text>
<text x="80.1" y="145.7">SD14</text>
<text x="80.1" y="148.5">SD15</text>
<text x="100.2" y="148.5">nWDOGEN</text>
<text x="116.3" y="147.3">39</text>
<text x="153.3" y="148.2">HSTB# (5)</text>
<text x="42.2" y="153.9">(5) PPC_RST#</text>
<text x="74.1" y="155.5">94</text>
<text x="74.1" y="152.8">34</text>
<text x="80.1" y="153.9">nRESET</text>
<text x="105.5" y="151.2">nLBAT</text>
<text x="105.7" y="153.9">PIEZO</text>
<text x="116.3" y="150">35</text>
<text x="116.3" y="152.8">38</text>
<text x="153.3" y="150.9">HINIT# (5)</text>
<text x="74.1" y="158.3">95</text>
<text x="74.1" y="161">48</text>
<text x="80.1" y="156.7">nSRST</text>
<text x="80.1" y="159.4">SRST</text>
<text x="109" y="159.4">YIN</text>
<text x="116.3" y="158.3">32</text>
<text x="41.7" y="167.7">(6) PPC_SCLK</text>
<text x="74.1" y="166.5">96</text>
<text x="80.1" y="162.2">IRQ</text>
<text x="80.1" y="167.7">XIN(SCLK)</text>
<text x="106.2" y="167.7">YOUT</text>
<text x="116.3" y="166.5">31</text>
<text x="106.6" y="173.2">BCLK</text>
<text x="116.3" y="172">98</text>
<text x="128.6" y="173.2">PPC_BCLK (5)</text>
<text x="72.7" y="177.5">100</text>
<text x="74.1" y="174.7">97</text>
<text x="80.1" y="175.9">XOUT</text>
<text x="80.1" y="178.7">TEST</text>
<text x="99.4" y="178.7">RESERVED</text>
<text x="116.3" y="177.5">99</text>
<text x="78.7" y="182.5">SMC34C60QF</text>
<text x="169.2" y="182.5">Title</text>
<text x="169.2" y="190.7">Size</text>
<text x="180.2" y="190.7">Document Number</text>
<text x="259.8" y="190.7">Rev</text>
<text x="172" y="193.5">A</text>
<text x="262.5" y="193.5">*</text>
<text x="169.2" y="198.9">Date:</text>
<text x="180.5" y="198.9">Wednesday, September 06, 2000</text>
<text x="224.1" y="198.9">Sheet</text>
<text x="237.8" y="198.9">2</text>
<text x="246.1" y="198.9">of</text>
<text x="254.3" y="198.9">22</text>
</g>
<g font-size="1.9">
<text x="33.4" y="6.7">A</text>
<text x="85.5" y="6.7">B</text>
<text x="137.6" y="6.7">C</text>
<text x="189.8" y="6.7">D</text>
<text x="241.9" y="6.7">E</text>
<text x="5.3" y="33.2">4</text>
<text x="268.7" y="33.2">4</text>
<text x="5.3" y="81.2">3</text>
<text x="268.7" y="81.2">3</text>
<text x="5.3" y="129.2">2</text>
<text x="268.7" y="129.2">2</text>
<text x="5.3" y="177.2">1</text>
<text x="268.7" y="177.2">1</text>
<text x="33.4" y="201.5">A</text>
<text x="85.5" y="201.5">B</text>
<text x="137.6" y="201.5">C</text>
<text x="189.8" y="201.5">D</text>
<text x="241.9" y="201.5">E</text>
</g>
</svg>
